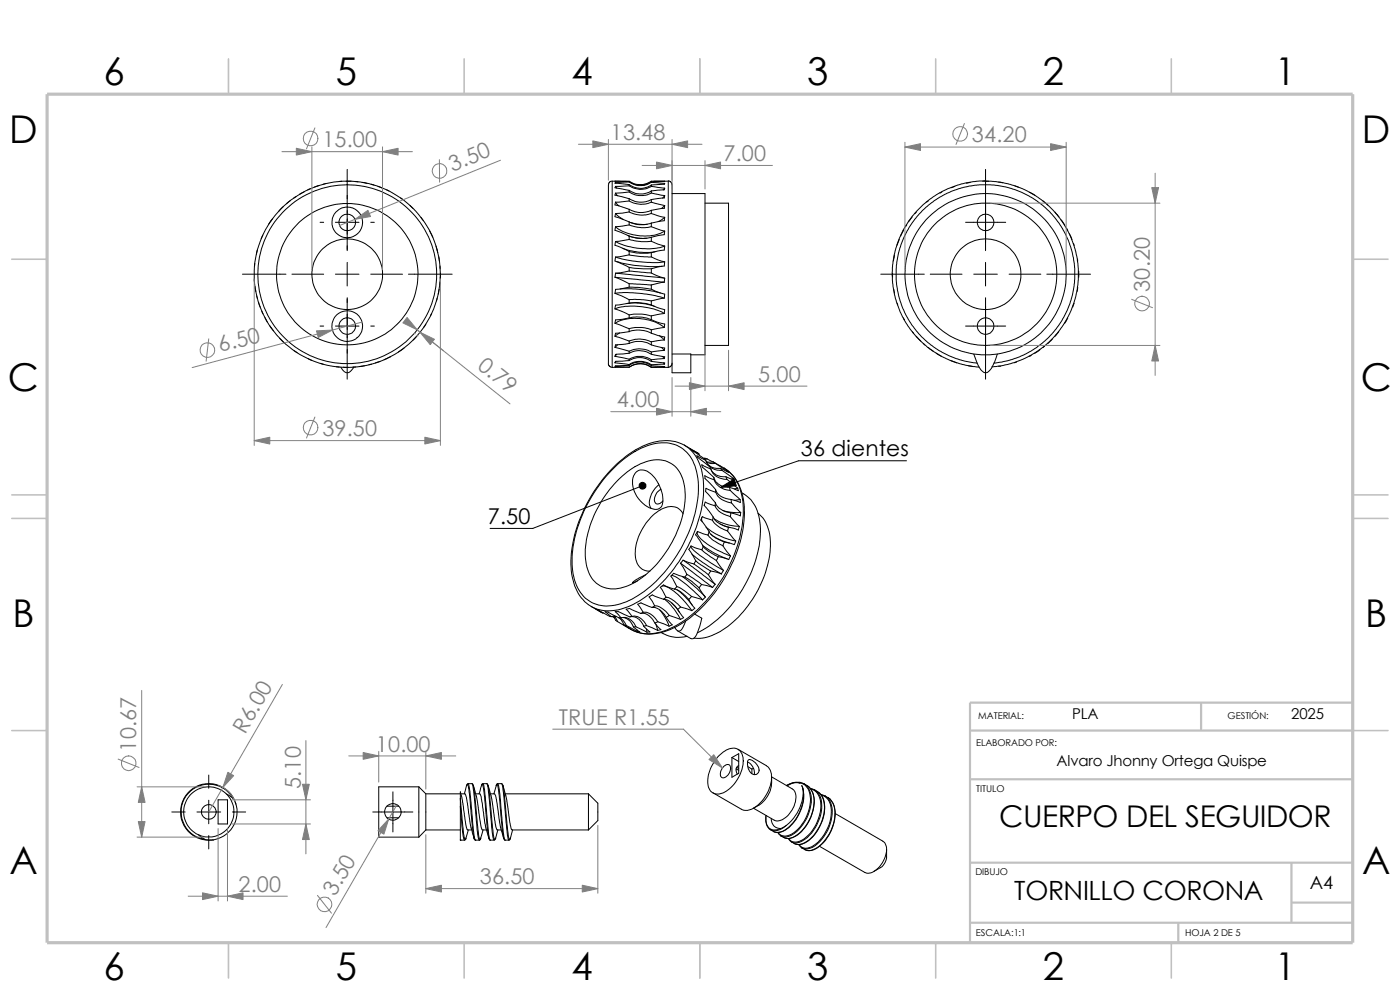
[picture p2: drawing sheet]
<svg xmlns="http://www.w3.org/2000/svg" width="297mm" height="210mm" viewBox="0 0 297 210" stroke-linecap="round" stroke-linejoin="round" font-family="sans-serif">
<g fill="none" stroke="#c0c0c0" stroke-width=".34">
<path d="M48.5 12.5v7.5M98.5 12.5v7.5M148.5 12.5v7.5M198.5 12.5v7.5M248.5 12.5v7.5M2.5 55h7.5M287 55h7.5M2.5 110h7.5M2.5 105h7.5M287 110h7.5M287 105h7.5M2.5 155h7.5"/>
<path d="M287 155h7.5M48.5 200v7.5M98.5 200v7.5M148.5 200v7.5M198.5 200v7.5M248.5 200v7.5"/>
</g>
<path d="M205.8 155h81.2M254.8 149.1v5.9M287 149.1h-81.2v50.9M205.8 165.3h81.2M205.8 183h81.2M205.8 195.7h81.2M250 195.7v4.3M274 191.5h13M274 183v12.7" fill="none" stroke="#c0c0c0" stroke-width=".47"/>
<path d="M10 20h277v180h-277z" fill="none" stroke="#c0c0c0" stroke-width=".68" stroke-linecap="butt"/>
<g fill="none" stroke="#000" stroke-width=".21">
<path d="M67.7 39.4l-1 .3M69.1 38.9l-.6 .2M72.5 38.4l-.6 .1M73.4 38.4h1.1M73.7 35.9v17.3M75.4 38.5l.5 .1M76.8 38.7l1.1 .2M78.7 39.1l.6 .1M80.2 39.5l1 .4M129.9 38.4h1.4a6.2 6.2 0 0 1 3.7 .7 4.3 4.3 0 0 0 3.2-.7h2.8l-2.8 .2M129.9 38.4l-.5 .2-.3 .6v38.1l.3 .5 .5 .1M129.9 38.4v39.5"/>
<path d="M130.5 38.4l3 .1M130.6 38.7l-.1 .2 3 .3M130.6 39.5l-.1 .3 3 .6M130.6 39.5l.3 .4M130.6 38.7l.1 .2M133.5 39.2a4 4 0 0 0 4.7 0M133.5 38.5a4.1 4.1 0 0 0 4.7 .1M133.5 38.6l-2.9 .1M133.5 39.4l-2.9 .1M133.5 38.5v.1M133.5 39.2v.2M133.5 39.4a4.3 4.3 0 0 0 4.7 .1"/>
<path d="M133.5 38.6a4.2 4.2 0 0 0 4.7 .1M138.2 39.5l2.8 .4M138.2 38.7l2.8 .2M138.2 39.2v.3M138.2 38.6v.1M138.7 38.4h3.1v39.5M141 39.9l-.1 .4-2.7 .2M141 38.9l-.1 .2-2.7 .1M141 39.9l-.3 .4M141 38.9l-.1 .2M141.8 38.4l.7 .3 .1 .5v39.9h4v-4h-4M202.6 39.5l-.8 .3"/>
<path d="M205.9 38.7l-.9 .2M208.4 38.4h1.4M209.1 38.4h-1.8l-2.7 .5-3.4 1.1-2.6 1.4-2.7 2-2.4 2.4-1.3 2-1.1 2-.9 2.2-.5 1.9-.4 3.8 .1 3 .5 2.6 .5 1.4 1.4 3.1 1.3 2 1.2 1.5 2.5 2.4 3 1.9 3.9 1.6 4 .7M209.1 35.9v17.3M209.1 38.4l3.6 .3 3.7 1.1 3.4 1.8 2.9 2.3 1.5 1.5 1.1 1.6 1.8 3.2 .8 2 .5 2.1 .4 3.9-.3 3.6-1.1 3.7-1.8 3.4-2.1 2.7-2.7 2.4-3.3 2-3.6 1.3-3.5 .5M211.9 38.6l.8 .2M215.3 39.4l.8 .3M51.4 58.2h9.3M53.9 59.4l.1 .5M54.1 55.9l-.1 .6M54.6 53.1l-.2 .8M55.8 49.9l-.4 .8"/>
<path d="M57.8 46.4l-.8 1.2M60.1 43.8l-1 1.1M61.6 42.5l-.8 .7M61.9 58.2h6.8M62.8 41.7l-.5 .3M64.5 40.7l-.9 .5M65.8 40l-.5 .3M67.9 47.2h.8M71.2 47.2h5M71.2 58.2h5M73.7 55.7v5M78.7 47.2h.7"/>
<path d="M78.7 58.2h6.7M82 40.3l.5 .2M85 42l.5 .3M86.7 58.2h9.2M87 43.6l.6 .6M89.3 46.1l.5 .7M91.2 49l.6 1.3M92.5 52.2l.4 1.4M93.1 54.5l.2 1M93.3 56.4l.1 .6M93.3 59.9v.6M93.4 57.9v1.1"/>
<path d="M130.5 58.8l3 1.4M130.5 58.8l10.4 1.1M130.6 54.5l-.1 .9 3 1.3M130.6 41l-.1 .4 3 .8M130.6 42.9l-.1 .6 3 .9M130.6 45.3l-.1 .7 3 1.1M130.6 48.1l-.1 .8 3 1.2M130.6 51.2l-.1 .8 3 1.3M130.6 45.3l.6 .6 1 .7M130.6 42.9l.7 .8M130.6 41l.4 .5M130.6 58l-.1 .8"/>
<path d="M130.6 58l10.4 1M130.6 54.5a27.3 27.3 0 0 0 10.4 1M130.6 51.2a14.3 14.3 0 0 0 10.4 1M130.6 48.1a10 10 0 0 0 10.4 .9M130.9 55.5l.4 .1M131.3 55.6a31 31 0 0 0 8.7 .9M132.1 52.7a13 13 0 0 0 6.9 .7M133.2 50l1.5 .4 2.5 .1M133.5 56.7l1.6 .2 3.1 .1M133.5 53.3l2.3 .4 2.4-.1M133.5 50.1l2.3 .5 2.4-.3M133.5 47.1a6.3 6.3 0 0 0 4.7 .2"/>
<path d="M133.5 44.4l1.2 .5 .9 .2 1.3-.1 1.3-.4M133.5 42.2a4.7 4.7 0 0 0 4.7 .1M133.5 40.4a4.3 4.3 0 0 0 4.7 .1M133.5 57.5l-2.9 .5M133.5 40.7l-2.9 .3M133.5 42.6l-2.9 .3M133.5 45l-2.9 .3M133.5 47.7l-2.9 .4M133.5 50.8l-2.9 .4M133.5 54.1l-2.9 .4M133.5 57.5l4.7 .4M133.5 56.7v.8"/>
<path d="M133.5 40.4v.3M133.5 42.2v.4M133.5 44.4v.6M133.5 47.1v.6M133.5 50.1v.7M133.5 53.3v.8M133.5 54.1l2.5 .3 2.2 .1M133.5 50.8l2.5 .5 2.2-.1M133.5 47.7l2.5 .6 2.2-.2M133.5 45a5.8 5.8 0 0 0 4.7 .3M133.5 42.6a5 5 0 0 0 4.7 .3M133.5 40.7a4.6 4.6 0 0 0 4.7 .2"/>
<path d="M133.7 47.2a9.1 9.1 0 0 0 3.6 .4M138.2 57.9l2.8 1.1M138.2 54.5l1.3 .6 1.5 .4M138.2 51.2l2.8 1M138.2 48.1l2.8 .9M138.2 45.3l2.8 .8M138.2 42.9l2.8 .7M138.2 40.9l2.8 .6M138.2 57v.9M138.2 53.6v.9M138.2 50.3v.9M138.2 47.3v.8"/>
<path d="M138.2 44.6v.7M138.2 42.3v.6M138.2 40.5v.4M140.5 56.5h-.5M140.9 59.9l-2.7 .6M141 55.5l-.1 .9-2.7 .6M141 52.2l-.1 .8-2.7 .6M141 49l-.1 .8-2.7 .5M141 46.1l-.1 .7-2.7 .5M141 43.6l-.1 .6-2.7 .4M141 41.5l-.1 .5-2.7 .3M141 46.1l-1.3 .9"/>
<path d="M141 43.6l-.7 .6M141 41.5l-.5 .5M141 59l-.1 .9M142.6 41.1h7v34.2h-3M149.6 43.1h5v30.2h-5M186.9 58.2h9.2M189.4 58v.8M189.8 54.1l-.3 1.3M190.8 50.8l-.5 1.2M191.7 48.9l-.6 1.2M192.4 47.7l-.3 .4M193.5 46l-.8 1.1"/>
<path d="M194.4 45l-.3 .3M196.9 42.6l-.3 .3M197.4 58.2h6.7M199.8 40.7l-.4 .3M204.9 47.2h8.5M206.6 58.2h5M209.1 55.7v5M214.1 58.2h6.7M218.4 40.8l1.1 .6M221.3 42.6l1 .9M222.1 58.2h9.3M223.8 45l.9 1"/>
<path d="M225.1 46.6l.8 1.2M226.3 48.5l.2 .4M226.9 49.6l.5 1.2M227.7 51.6l.2 .5M228.6 54.9v.5M228.9 57.5v1.3M54.1 60.8l.2 1M54.4 62.7l.2 .6M54.9 64.1l.3 1.1M55.5 66l.3 .5M56.2 67.4l.5 .9M57.2 69l.8 1.2"/>
<path d="M59.3 71.8l1.1 1M62.4 74.4l.7 .4M65.4 76.1l.8 .4M67.9 69.2h.8M68 77.1l.6 .2M71.2 69.2h5M71.4 77.8l.6 .1M72.3 77.9l.1 .2a1.19 1.19 0 0 0 1 .9 1.19 1.19 0 0 0 1.2-.5l.5-.6M72.9 77.9h1M73.7 63.2v17.2M75.4 77.9h-.6M77.3 77.6l-1 .2"/>
<path d="M78.7 69.2h.7M78.8 77.3l-.6 .1M80.6 76.7l-1 .3M82.8 75.7l-1.3 .6M85.7 73.8l-1.2 .9M88.3 71.5l-.6 .6M90.3 68.7l-.4 .8M91.6 66.5l-.3 .5M92.8 63.2l-.2 .6M93.2 61.3l-.2 1.1M130.5 62.2l3 1.4M130.5 65.5l3 1.3"/>
<path d="M130.5 68.6l3 1.1M130.5 71.3l3 1M130.5 73.7l3 .8M130.5 75.6l3 .6M130.5 77l3 .3M130.5 62.2a27.6 27.6 0 0 1 10.4 1M130.5 65.5a14.4 14.4 0 0 1 10.4 1M130.5 68.6a10.2 10.2 0 0 1 10.4 .9M130.7 76.6l-.2 .4M130.8 75.1l-.3 .5M131 73.2l-.5 .5M131.4 70.6l-.9 .7"/>
<path d="M131.6 61.3h.1a29 29 0 0 1 8.4 .8M133 64.4a13.2 13.2 0 0 1 5.9 .6M133.5 60.2l4.7 .3M133.5 63.6l2.3-.1 2.4 .3M133.5 66.8l2.6-.2 2.1 .4M133.5 69.7l1.3-.2h1.3l2.1 .5M133.5 72.3a5.9 5.9 0 0 1 4.7 .2M133.5 74.5a5 5 0 0 1 4.7 .2M133.5 76.2a4.5 4.5 0 0 1 4.7 .1M133.5 77.3a4.3 4.3 0 0 1 4.7 .1M133.5 77.9a4 4 0 0 1 4.7 0M133.5 60.9l-2.9 .5-.1 .8"/>
<path d="M133.5 64.3l-2.9 .4-.1 .8M133.5 67.4l-2.9 .5-.1 .7M133.5 70.4l-2.9 .3-.1 .6M133.5 72.9l-2.9 .3-.1 .5M133.5 74.9l-2.9 .3-.1 .4M133.5 76.5l-2.9 .2-.1 .3M133.5 77.5l-2.9 .1-.1 .1 3 .2M133.5 77.9h-3.6M133.5 60.9l1.8 .1 2.9 .3M133.5 60.2v.7M133.5 63.6v.7M133.5 66.8v.6"/>
<path d="M133.5 69.7v.7M133.5 72.3v.6M133.5 74.5v.4M133.5 76.2v.3M133.5 77.3v.2M133.5 77.9h.1M133.5 64.3l2.2-.1 2.5 .5M133.5 67.4h.3a7.3 7.3 0 0 1 4.4 .4M133.5 70.4a6 6 0 0 1 4.7 .3M133.5 72.9a5.2 5.2 0 0 1 4.7 .3M133.5 74.9a4.6 4.6 0 0 1 4.7 .2M133.5 76.5a4.2 4.2 0 0 1 4.7 .2"/>
<path d="M133.5 77.5a4 4 0 0 1 4.7 .1M133.5 77.9a4.1 4.1 0 0 1 4.7 0M138.2 61.3l1.3 .7 1.5 .4-.1 .8M138.2 77.6l2.8 .2-.1 .1M138.2 76.7l2.8 .3-.1 .3M138.2 75.1l2.8 .6-.1 .4M138.2 73.2l2.8 .6-.1 .5M138.2 70.7l2.8 .8-.1 .6M138.2 67.8l2.8 .9-.1 .8M138.2 64.7l2.8 1-.1 .8M138.2 77.9h3.6M138.2 60.5v.8"/>
<path d="M138.2 77.9h.1M138.2 77.4v.2M138.2 76.3v.4M138.2 74.7v.4M138.2 72.5v.7M138.2 70v.7M138.2 67v.8M138.2 63.8v.9M139.9 71.2l1 .9M140.3 73.7l.6 .6M140.6 75.6l.3 .5M140.8 77l.1 .3"/>
<path d="M140.8 77.7l.1 .2M140.9 77.9h-2.7M140.9 77.3l-2.7 .1M140.9 76.1l-2.7 .2M140.9 74.3l-2.7 .4M140.9 72.1l-2.7 .4M140.9 69.5l-2.7 .5M140.9 66.5l-2.7 .5M140.9 63.2l-2.7 .6M142.6 77.1l-.2 .5-.6 .3M189.6 61.4l.2 .8M190.3 64.3l.2 .4"/>
<path d="M191.6 67.4l.3 .5M193.5 70.4l.3 .3M194.4 71.3l.9 1M195.9 72.9l.3 .3M196.9 73.7l1.1 .8M198.6 74.9l1.2 .7M201.7 76.5l1.2 .5M204.9 69.2h8.5M205.4 77.6l.9 .1M206.6 75.1l.9 2.4a1.87 1.87 0 0 0 1.9 1.5l1-.9 .6-1.3 .6-1.7M207.3 77l-3.7-.7-3.6-1.5-2.6-1.6-2.5-2.4-2.2-3-1.5-3.2-.5-1.8-.5-2.5-.1-3.2 .5-3.5 1.2-3.3 1.7-3 2.1-2.5 2.6-2.3 2.7-1.5 3.5-1.2 3.4-.6 3.7 .1 2.1 .4 1.8 .6 3.3 1.5 3 2.2 1.5 1.5 1.3 1.7 1.7 2.8 1.3 3.5 .5 3.4-.1 3.7-.9 3.6-1.3 3-2.2 3.3-2.4 2.3-1.2 .9-2.2 1.4-3.5 1.3-3.4 .6M209.1 63.2v17.2"/>
<path d="M212.3 77.7h-.5M215.6 76.8l-.4 .2M218.8 75.4l-.4 .2M220.6 74.2l-1.1 .8M221.6 73.4l-.3 .3M223.3 71.9l-1 1M224.6 70.4l-.8 1M226.5 67.5l-.7 1.1M227.9 64.3l-.3 .9M228.6 61l-.1 .8M129.8 99.7a17 17 0 0 1 10.5-5.8 6.9 6.9 0 0 1 7.3 5.5 21.1 21.1 0 0 1-1.6 13.7 27.9 27.9 0 0 1-12.5 14.3 8.8 8.8 0 0 1-8.4 .1 8.8 8.8 0 0 1-3.7-7.1 27.7 27.7 0 0 1 6.1-18zM145.2 94.4a9.9 9.9 0 0 0-9.6 .6 29.6 29.6 0 0 0-13.3 17 18.5 18.5 0 0 0-.1 12.8 8.3 8.3 0 0 0 3.2 3.9"/>
<path d="M145.2 94.4l3.1 1.9M145.2 94.4h.1M145.2 94.4a9.2 9.2 0 0 1 4 7.8 28.1 28.1 0 0 1-4.7 16.1 24.4 24.4 0 0 1-12.1 10.7 8.3 8.3 0 0 1-7-.3M148.3 96.3l-1.9-1.1 3.3 2.5M148.3 96.3l.1 .3M149.3 97.2l.7 .2M149.7 97.7l-1.9-1 .2 .4 2.6 2 .2 .4M149.7 97.7a3.2 3.2 0 0 0 3.5 2.1M149.8 97.9l1.5 .1M149.9 98l1 .3h.9M150 97.4l1.3 .6M150 97.4h-.5"/>
<path d="M150.1 98.5l1.2 .7 1.5 .2M150.8 99.5a3.4 3.4 0 0 0 3.4 2.2M150.8 99.5l-1.9-.9 .1 .5 2.4 2.2M150.9 99.7l.2 .3a3.1 3.1 0 0 0 2.9 1.1M151.3 98l.5 .3M151.3 98l2.3 1.3M151.8 98.3l2.5 1.6M152.8 99.4l1.8 .8-.3-.3M152.8 99.4l.4 .4M153.2 99.8l2.4 1.7M153.6 99.3a9.3 9.3 0 0 1 4.2 7.4 26.9 26.9 0 0 1-4.7 16.9 25.1 25.1 0 0 1-11.6 10.2 9 9 0 0 1-7.6-.3M153.6 99.3a8.5 8.5 0 0 1 3.9 6.4 25.7 25.7 0 0 1-3.2 15.1 28.8 28.8 0 0 1-11.6 12.3 9.2 9.2 0 0 1-8.8 .4"/>
<path d="M153.6 99.3h.1M154.3 99.9h-.2M192.3 97.7h-22.9l-16.6 5.7M130.9 102.1a12.9 12.9 0 0 1 8.8-4.6 5.6 5.6 0 0 1 5.4 5 18.8 18.8 0 0 1-2.9 13.2 20 20 0 0 1-9.4 8.7 5.8 5.8 0 0 1-8-3.1 15 15 0 0 1 .6-10.5 25 25 0 0 1 5.5-8.7zM135.1 100a2.41 2.41 0 0 1 3.2 .7 7.6 7.6 0 0 1 2.2 6.4 1.55 1.55 0 0 1-2.3 .8 6 6 0 0 1-3.8-6.9zM136.3 103l-23.3 9.1h-9M139.8 102.8a4.7 4.7 0 0 0-1.9 4.6l.2 .5M140.2 103.8a2.43 2.43 0 0 0-1.2 2.8 1.01 1.01 0 0 0 1.6-.3M144.4 119.5l6.8 5.1M144.9 109a2.87 2.87 0 0 0-4-1.2 11.2 11.2 0 0 0-6.1 10.6 2.97 2.97 0 0 0 3.1 2.8M145 118.9l6.7 5.1M146.6 115.9a3.7 3.7 0 0 0 1.9 1.9l5 3.2"/>
<path d="M146.8 117.6a40.6 40.6 0 0 0 6.2 4.2M147.2 119.6l-2.3-.8-.5 .7 1.3 2.3M147.2 119.6l3.1 2.3M147.6 119l-.4 .6M147.6 119l3.1 2.1M148 112.8a1.89 1.89 0 0 0 1.1 1.8l2.6 1.9 3.3 1.4M148 112.7l2.2 .8M148 112.7l-.4 .8 1.6 2.5M148.9 116.6l-2.3-.8-.5 .7 1.5 2.5M148.9 116.6l.8 .8 2.3 1.5M148.9 109.7l.1 1M149 115.6a18 18 0 0 0 5.3 3"/>
<path d="M149.2 116l-.3 .6M149.2 116l1.1 1 2.1 1.1M149.4 107.1v.2M149.8 111.8l1.2 .9 1.2 .8 1.4 .6 2.5 .7M150.2 113.5l1 1.1 2.2 1.2M150.5 112.8a6.1 6.1 0 0 0 3.2 2.2M150.5 112.8l-.3 .7M150.8 113.3a8.6 8.6 0 0 0 4 1.9M151.2 110.4l-2.2-.8-.3 .7 1.8 2.5M151.2 110.4l.2 .4 1 .9 1.9 .9M151.3 109.7l-.1 .7M151.3 109.7a4.7 4.7 0 0 0 3.3 2.1"/>
<path d="M151.4 101.3l.2 .5M151.4 101.3a3.2 3.2 0 0 0 3.4 2.1M151.5 110.1a11.4 11.4 0 0 0 5.3 1.6M151.6 101.8a3.5 3.5 0 0 0 3.3 2.2M151.6 101.8l-2.1-.9 .1 .6 2.2 2.3M151.7 107.3l-2.1-.8-.2 .7 1.9 2.5M151.7 107.3a4.4 4.4 0 0 0 3.2 2.3M151.8 106.6a3.9 3.9 0 0 0 3.3 2.2M151.8 106.6l-.1 .7M151.8 103.8a3.4 3.4 0 0 0 3.3 2.2M151.8 103.8v.6M151.8 104.4l-2-.8-.1 .7 2.1 2.3"/>
<path d="M151.8 104.4a3.9 3.9 0 0 0 3.4 2.3M152 118.9l1.5 2.1M152.4 118.1l-.4 .8M152.8 111.2h.1M153.1 111.3l1.7 .6M153.3 108.3a9.9 9.9 0 0 0 3.8 .4M153.4 115.8l1.6 2.1M153.7 115l-.3 .8M154 101.1l.2 .6M154 101.1l1.8 .8-.2-.4M154.2 101.7l2.3 1.8M154.3 112.6l1.8 2.2"/>
<path d="M154.6 111.8l-.3 .8M154.8 103.4l1.8 .7-.1-.6M154.8 103.4l.1 .6M154.9 104l2.1 2M154.9 109.6l1.9 2.1M155 117.9l-.4 .8-2.2-.6M155.1 108.8l-.2 .8M155.1 106l2 .6-.1-.6M155.1 106l.1 .7M155.2 106.7l1.9 2M155.6 101.5l-.4 .1M156.1 114.8l-.3 .7-2.1-.5"/>
<path d="M156.5 103.5l-.7 .2M156.8 111.7l-.2 .7-2-.6M157 106l-1.2 .1M157.1 108.7v.7l-2-.6M157.4 104.6a7.8 7.8 0 0 1 3.9 6.8 25.4 25.4 0 0 1-6.2 17.1 22.2 22.2 0 0 1-7.1 5.7M160.8 108.9a8.4 8.4 0 0 1 2.6 7.6 23.4 23.4 0 0 1-11.2 17.8 8.2 8.2 0 0 1-5 1.1M125.4 128.7l2.2 1.2M125.4 128.7h.1M128 130l-1.6-.8 2.9 1.5 .4 .1M129.7 130.8l-1.3-1a2.47 2.47 0 0 1 1.7 .7l1.2 .6M129.9 130.8l.5 .3M130.2 130.8l.4 .8 .4 .3"/>
<path d="M130.3 130.7l.7 1.2M130.8 130.8h-1.1M131 131.9l2.8 1.5-1.5-.9M131.3 131.1h.5M131.3 131.1l.6 .5 .4 .9M131.5 131.1l.7 .5 .6 1.1M131.8 131.1a2.77 2.77 0 0 1 3.1 1.9M132.2 131a2.89 2.89 0 0 1 2.2 2M132.3 132.5l.5 .2M132.8 132.7l2.3 1.2M133.1 133.1l.8 .4M133.7 130.9a2.79 2.79 0 0 1 2.9 1.9"/>
<path d="M133.9 133.5h.1M134.1 130.8l-.5 .1-1.3-.6a2.19 2.19 0 0 0-1.8-.5l1.3 1.3M134.1 130.8a2.92 2.92 0 0 1 3.1 1.9M134.4 133l1.3 1-.6-.1M134.4 133h.5M134.9 133l2.3 1.1M135.1 133.6v.3M135.9 130.1l-2.3-1-.8 .1 1.3 1.6M135.9 130.1a3.1 3.1 0 0 1 3 2.1M136.4 129.9l-.5 .2M136.4 129.9a3.4 3.4 0 0 1 3.2 2M136.6 132.8l1.3 1.3h-.7"/>
<path d="M137 121.9a6.1 6.1 0 0 0-2.8 1.8l1.1-.5M137.1 133.4l.1 .7M137.2 132.7l-.6 .1M137.2 132.7l2.3 1M138.3 128.9l-2.3-1-.7 .3 1.1 1.7M138.3 128.9a3.6 3.6 0 0 1 3.1 2.1M138.9 128.5l-.6 .4M138.9 128.5a4.3 4.3 0 0 1 3.1 2.1M138.9 132.2l1.3 1.4-.7 .1M139.1 132.4l.4 1.3M139.6 131.9l-.7 .3M139.6 131.9l2.3 .9"/>
<path d="M140 129.4a11.4 11.4 0 0 1 1.9 3.4M140.3 134.2a7 7 0 0 0 5.5 .8M140.5 124.3a5.1 5.1 0 0 1 3.3 1.8l1.7 1.8 1.3 1.6M140.8 127.1l-2.4-.9-.7 .4 1.2 1.9M140.8 127.1a4.5 4.5 0 0 1 3 2.2M141 127.1a14.2 14.2 0 0 1 3.4 4.3M141.3 126.7l-.5 .4M141.3 126.7l1.2 .4 1.9 1.7M141.4 131l1.2 1.5-.7 .3M142 130.6l-.6 .4M142 130.6l2.4 .8M142.5 127.9l1.6 2"/>
<path d="M142.5 122.1a10.9 10.9 0 0 1 4.4 3l2.2 2.2M143.1 125l1.3 .5 1.7 1.7M143.1 125l-2.3-.9-.7 .5 1.2 2.1M143.6 124.5l-.5 .5M143.6 125.1a13.4 13.4 0 0 1 3.3 3.3M143.6 124.5l1 .4 2.1 1.6M143.7 133.8l2.9 1.7M143.8 129.3l1.2 1.7-.6 .4M144.4 128.8l-.6 .5M144.4 128.8l2.4 .7M144.7 122.3l3.2 2.5 1.5 1.6M145.3 122.4l-2.4-.8-.6 .6 1.3 2.3"/>
<path d="M145.3 122.4l1.4 .9 1.6 1.4M145.5 131.7l-.6 1.3a.89 .89 0 0 1-1.3 .7l-.4-.6M145.7 121.8l3.1 2.2M145.7 121.8l-.4 .6M146.1 127.2l1.3 1.8-.6 .5M146.7 126.5l-.6 .7M146.7 126.5l2.4 .8M147.4 130.3l1.5 .8a8.2 8.2 0 0 1-1.8 4.4l-.5-.1M148.3 124.7l1.3 2-.5 .6M148.8 124l-.5 .7M148.8 124l2.4 .6M149.4 126.4l.2 .2"/>
<path d="M150.3 121.9l1.4 2.1M150.7 121.1l-.4 .8M150.7 121.1l2.3 .7M151.7 124l-.5 .6M153.5 121l-.5 .8M156.6 159l6 3.4a2.71 2.71 0 0 1 1.1 2.5M36.4 172.3h2.9M41.8 172.3h5M42.1 177.1l1.3 1M43.4 178.1l.8 .1h1.1M44.3 164.4v2.8M44.3 169.8v5"/>
<path d="M44.3 177.2v2.9M46.3 169.7h2v5.1h-2zM48 168.4a3.4 3.4 0 0 1 2.3 3.3 6.1 6.1 0 0 1-5 6.5M49.3 172.3h2.8M49.4 169.3a5.9 5.9 0 0 0-10-.4 5.9 5.9 0 0 0 4 9.2M50.1 170.6a6 6 0 0 0-7.2-4.2 6 6 0 0 0-4.5 7 6 6 0 0 0 6.9 4.8M79.1 172.3h8.5M82.1 171h2.5M82.1 173.5h2.5M83.4 168v8.5M88.9 166.9h-8.6v10.7h8.6M88.9 166.9l1.4 1.5"/>
<path d="M88.9 166.9v10.7M90.3 176.1l-1.4 1.5M90.3 168.4h7.4M90.3 176.1h7.4M90.3 168.4v7.7M97.7 178.2h.9M97.7 178.2h.1M97.7 169.3v1.7M97.7 169.3v-1.3l.4 1.9 .8 5.6 .3 .6h.9M97.7 171l.4 5.4 .5 1.8M97.7 169.3l.6 6.5a3.4 3.4 0 0 0 .4 2.3l.1-.3M97.7 171v7.2"/>
<path d="M97.8 168.4h.8l.3 .7 .9 6 .7 2.7M98.8 177.8l-.2 .4M99 166.7l-.5 1.7M99 166.7l.1-.3h.1l.3 1.1 1 10.3M99.3 166.2h.8M99.3 166.2l-.3 .5M99.3 166.2a45 45 0 0 1 1 8.6l.2 2.2 .4 1.2M99.4 176.1l-.6 1.7M100.1 166.2l.4 1.7 .8 9.1 .4 1.2M100.1 166.2l.3 .4M100.4 166.7l1.2 10.6 .2 .8 .2-.3M100.4 166.7l.8 2.7 .9 6.1 .2 .6h.9"/>
<path d="M100.4 166.6v.1M100.5 177.8l.4 .4M100.5 177.8h.1M100.9 178.2h.8M100.9 178.2h.1M100.9 168.4h.9l.3 .6 .8 5.7 .8 3.1M101.6 168.4l.7-2a46.6 46.6 0 0 1 1 8.4l.4 3M101.7 178.2h.1M102 177.8l-.3 .4M102.4 166.2h.9M102.4 166.2l-.2 .3M102.4 166.2l.4 1.2 .9 9.6 .3 1.2"/>
<path d="M102.5 176.1l-.5 1.7M103.3 166.2l.2 .5M103.3 166.2l.2 .9 .8 8.5 .3 1.9 .2 .7M103.5 166.7l.9 2.8 .8 6.1 .3 .5h.8M103.5 166.7l.3 .9 .8 9.4 .3 1.1 .3-.3M103.5 166.6v.1M103.7 177.8l.3 .4M104 178.2h.8M104 178.2h.1M104.1 168.4h.8l.3 .4 .9 6.2 .7 2.8M105.2 177.8l-.4 .4M105.3 166.6l.1-.2a14.1 14.1 0 0 1 .7 5.1l.7 6.3"/>
<path d="M105.3 166.7l-.5 1.7M105.3 166.6v.1M105.6 166.2l.3 1.2 .3 2.3a45 45 0 0 0 .9 8.5M105.6 166.2h.8M105.6 166.2l-.3 .5M105.6 176.1l-.4 1.7M106.4 166.2l.3 .5M106.4 166.2a62.2 62.2 0 0 1 1.1 9.5l.2 1.5 .2 1M106.7 166.7l.7 2.6 .7 4.6a4 4 0 0 0 .5 2.2h16.2M106.7 166.7l1 8.9a4.8 4.8 0 0 0 .4 2.5l.2-.3M106.8 177.8l.3 .4M106.8 177.8h.1"/>
<path d="M107.1 178.2h.8M107.1 178.2h.1M107.2 168.4h17.6M108.3 177.8l-.4 .4M108.8 176.1l-.5 1.7M124.8 168.4l2 2v3.7l-2 2M124.8 168.4v7.7M152.6 160.3a3.6 3.6 0 0 1 3.9-1.4 3.4 3.4 0 0 1 1 4 7.4 7.4 0 0 1-4.9 5.5 2.2 2.2 0 0 1-2.4-2.6 8.1 8.1 0 0 1 2.4-5.5zM153.5 162.6a.8 .8 0 0 1 .7-.4 .8 .8 0 0 1 .7 .4 1.98 1.98 0 0 1-1.7 2.4 1.58 1.58 0 0 1 .3-2.4zM155.3 160.7l1.4-.8v4.1l-1.4 .9zM155.3 160.7l1.4 .8M156.2 163.1l.5 .3"/>
<path d="M156.3 162.8l.4 .2M156.7 162.4a1.22 1.22 0 0 0-.3 1.9M158.6 161.7a2.43 2.43 0 0 1 1.4 2.6M158.7 162.6l.8 .6M158.8 161.2a1.35 1.35 0 0 1 1.4 .6 1.56 1.56 0 0 1 .3 2.5 1.59 1.59 0 0 1-1.8-1.6l-.1-1.1zM159.5 163.2v.9M159.9 163l-.4 .2M162.5 173a2.38 2.38 0 0 0 1.5 3.1l.9-.1 .6-.2M162.5 173l.1 1.7a1.81 1.81 0 0 0 .8 1.3M163.4 176h.1M163.6 173.6a1.99 1.99 0 0 0 1.9 2.2M163.7 164.9v1.2a6.1 6.1 0 0 1-2.7 4.7l-1.1 .6"/>
<path d="M163.7 164.8l4.4 2.5a2.81 2.81 0 0 1 .4 3.5 4.7 4.7 0 0 1-3.7 3.4l-4.9-2.8M163.7 164.9a7.9 7.9 0 0 1-4.8 6.9l-.9 .1-.7-.2-6-3.5M165 176.6l.7 .7M165.6 177.3h.1M166.8 175.1a3.1 3.1 0 0 1-3.3 .9M166.8 175.1l-1.3 .7M167.9 178.6h.1M167.9 178.6l.6 .3M169.5 179.2l.6 .6M169.8 166.2a2.82 2.82 0 0 0-2.8 .5M170.1 179.8v.1M170.1 179.9l.6 .3"/>
<path d="M170.3 167.3a8.9 8.9 0 0 1-3.5 7.8M170.3 167.3l-.2-.6a7.3 7.3 0 0 1-1 6.7 5.7 5.7 0 0 1-4.3 3.2l-.7-.2M170.3 167.3a9.1 9.1 0 0 1-4.3 9.1l-.4 .1a2.12 2.12 0 0 1-2.1-.5M170.5 166.2a4 4 0 0 0-3.7 .4 3.3 3.3 0 0 1 4.3 .3 5.9 5.9 0 0 1 .1 6 6.8 6.8 0 0 1-4.6 4.5 1.57 1.57 0 0 1-1.5-.8M170.6 166.3h.1M170.6 166.3a4.7 4.7 0 0 1 1.3 5.3 8.7 8.7 0 0 1-4.6 5.8 1.92 1.92 0 0 1-1.6-.1M170.6 166.3a3.8 3.8 0 0 1 2.1 4.2 8.5 8.5 0 0 1-5 7.3h-.9l-.5-.2M171.2 166.6l.3 .2M171.5 166.9a4.9 4.9 0 0 1 1 5.1 8.4 8.4 0 0 1-4.3 5.7 2.34 2.34 0 0 1-2.5-.4M171.9 167.3l.9 .3M172 167.3a3.6 3.6 0 0 1 2.1 4.3 8.7 8.7 0 0 1-4.5 6.9l-.9 .1a1.57 1.57 0 0 1-1.4-.7l.6 .7M172.8 167.6l.6 .3"/>
<path d="M172.8 167.6a3.9 3.9 0 0 1 1.5 3.9 9.2 9.2 0 0 1-4.2 6.9 2.21 2.21 0 0 1-2.2 .2M172.8 167.6h.1M173.4 167.9a3.7 3.7 0 0 1 1.5 4 8.4 8.4 0 0 1-4.8 7.2l-.8 .1-.8-.3M173.4 167.9h.1M173.4 167.9a3.9 3.9 0 0 1 1.5 4.1 9.4 9.4 0 0 1-4.2 6.8l-.4 .2a2.17 2.17 0 0 1-1.8-.1M173.9 179.5l9.6 5.6a2.47 2.47 0 0 0 2.8-.9 6.2 6.2 0 0 0 1.8-4M174.1 168.5l.9 .3M174.2 168.7a3.2 3.2 0 0 1 2.2 3.6 8.6 8.6 0 0 1-4.7 7.5 1.73 1.73 0 0 1-2.2-.6M175 168.8v.1M175 168.9l.7 .3M175 168.9a4.1 4.1 0 0 1 1.4 4.5 9.3 9.3 0 0 1-4 6.3 2.43 2.43 0 0 1-2.3 .2M175.7 169.2a4.4 4.4 0 0 1 1.4 4.7 8 8 0 0 1-5 6.5l-.6 .1-.8-.3"/>
<path d="M175.7 169.2a4 4 0 0 1 1.4 4.2 9.1 9.1 0 0 1-4.3 6.7 2.15 2.15 0 0 1-2.1 .1M177.2 172.6l10.1 5.8a1.83 1.83 0 0 1 .8 1.8M170.7 180.2h.1M188.1 180.2v1.8l-.3 .9-.7 1-1.7 1"/>
<circle cx="73.7" cy="58.2" r="19.7"/>
<circle cx="73.7" cy="58.2" r="19"/>
<circle cx="73.7" cy="58.2" r="15"/>
<circle cx="73.7" cy="47.2" r="1.75"/>
<circle cx="73.7" cy="47.2" r="3.2"/>
<circle cx="73.7" cy="58.2" r="7.5"/>
<circle cx="209.1" cy="58.2" r="7.5"/>
<circle cx="209.1" cy="58.2" r="15.1"/>
<circle cx="209.1" cy="47.2" r="1.76"/>
<circle cx="209.1" cy="58.2" r="17.1"/>
<circle cx="73.7" cy="69.2" r="1.75"/>
<circle cx="73.7" cy="69.2" r="3.2"/>
<circle cx="209.1" cy="69.2" r="1.74"/>
<circle cx="44.3" cy="172.3" r="5.3"/>
<circle cx="44.3" cy="172.2" r="1.55"/>
<circle cx="83.3" cy="172.2" r="1.75"/>
</g>
<g fill="none" stroke="#808080" stroke-width=".21">
<path d="M59.8 32.2h27.7M66.2 31.2v26M66.8 27.1l-1.8 4.5M81.2 31.2v26M93.2 33.9l.1 4.8M106.2 34l-34.1 13.8M122.7 30.6h26.2M129.1 29.6v8.6M136.2 35.1h27.7M142.6 29.6v10.5M149.6 34.1v6M192 30.2v27"/>
<path d="M192 31.2h34.2M204.6 26.2l-1.8 4.4M226.2 30.2v27M245.1 36.7v42.9M53.9 59.2v35.3M93.4 59.2v35.3M210.1 43.1h36M44.3 71.9l-.6 4.7M76.8 68.3l-36 9.7M87.9 70.8h.1M88.5 71.2h.1M94.1 74.4l-5.6-4.4 19.7 15.7"/>
<path d="M149.6 74.3v8.6M154.6 74.3v8.6M210.1 73.3h36M240.1 63.5l4.4 1.8M53.9 93.5h39.5M66.8 88.5l-1.8 4.4M129.6 87.3h23.3M142.6 80.1v8.2M143.2 81.9h28M146.6 80.1v8.2M30.1 146.5v31.1M59.9 145.2l-15.6 27.1"/>
<path d="M64.9 157.1v24M80.3 159.4v6.5M90.3 159.4v8M117.3 154.7h27.7l8.3 8.2M25.1 161l4.4 1.8M29.1 166.9h14.2M29.1 177.6h14.2M46.3 175.8v15.3M46.4 166.6a6.2 6.2 0 0 1 3.5 3.5M48.3 175.8v15.3M49.2 169.7h16.7M49.2 174.8h16.7"/>
<path d="M74 160.4h22.7M84.2 170.7l-15 26.1M90.3 177.1v12.4M126.8 175.1v14.4M39.9 190.1h21.1M67.4 189.9l2.9 3.8M90.3 188.5h36.5"/>
<circle cx="65.9" cy="29.4" r="1.56"/>
<circle cx="93.3" cy="36.3" r="1.55"/>
<circle cx="203.7" cy="28.4" r="1.56"/>
<circle cx="44" cy="74.3" r="1.57"/>
<circle cx="242.3" cy="64.4" r="1.56"/>
<circle cx="65.9" cy="90.7" r="1.56"/>
<circle cx="27.3" cy="161.9" r="1.56"/>
<circle cx="68.8" cy="191.9" r="1.57"/>
</g>
<g fill="#808080" stroke="#808080" stroke-width=".21">
<path d="M30.1 166.9l.7 3.3h-1.5z"/>
<path d="M29.3 174.3h1.5l-.7 3.3z"/>
<path d="M48.3 163.8l1.3 .7-2.3 2.5z"/>
<path d="M43 189.4l3.3 .7-3.3 .7z"/>
<path d="M48.3 190.1l3.3-.7v1.4z"/>
<path d="M64.2 166.4h1.4l-.7 3.3z"/>
<path d="M64.9 174.8l.7 3.3h-1.4z"/>
<path d="M125.8 29.9l3.3 .7-3.3 .7z"/>
<path d="M142.6 30.6l3.3-.7v1.4z"/>
<path d="M139.3 86.6l3.3 .7-3.3 .8z"/>
<path d="M146.6 87.3l3.3-.7v1.5z"/>
<path d="M149.6 35.1l3.3-.7v1.4z"/>
<path d="M139.3 34.4l3.3 .7-3.3 .7z"/>
<path d="M146.3 81.2l3.3 .7-3.3 .7z"/>
<path d="M154.6 81.9l3.3-.7v1.4z"/>
<path d="M150.4 161.1l1-1 1.9 2.8z"/>
<path d="M192 31.2l3.3-.7v1.4z"/>
<path d="M222.9 30.5l3.3 .7-3.3 .7z"/>
<path d="M244.3 39.8h1.5l-.7 3.3z"/>
<path d="M245.1 73.3l.7 3.3h-1.5z"/>
<path d="M53.9 93.5l3.3-.7v1.4z"/>
<path d="M90.1 92.8l3.3 .7-3.3 .7z"/>
<path d="M62.9 31.5l3.3 .7-3.3 .7z"/>
<path d="M81.2 32.2l3.3-.7v1.4z"/>
<path d="M75.3 46.5l2.8-1.9 .5 1.3z"/>
<path d="M67.1 70.2l3.4-.2-3 1.6z"/>
<path d="M89.1 70.5l3.1 1.5-.9 1.1z"/>
<path d="M86.4 67.4l2.1 2.6-3-1.5z"/>
<path d="M77 159.6l3.3 .8-3.3 .7z"/>
<path d="M90.3 160.4l3.3-.8v1.5z"/>
<path d="M90.3 188.5l3.3-.7v1.4z"/>
<path d="M123.5 187.8l3.3 .7-3.3 .7z"/>
<path d="M82.5 173.7l-1.1 3.3-1.2-.8z"/>
</g>
<g fill="#000" stroke="#000" stroke-width=".21">
<path d="M152.8 103.4l2.9-1.8 .5 1.4z"/>
<path d="M135.8 102.5a.72 .72 0 0 1 1.2 .3l-.7 .2 .7-.2a.72 .72 0 0 1-.8 .9 .72 .72 0 0 1-.4-1.2z" fill-rule="evenodd"/>
</g>
<g font-size="8.1">
<text x="22" y="17.9">6</text>
<text x="71.2" y="17.9">5</text>
<text x="121.2" y="17.9">4</text>
<text x="171.2" y="17.9">3</text>
<text x="221.2" y="17.9">2</text>
<text x="270.5" y="17.9">1</text>
<text x="1.9" y="30.4">D</text>
<text x="288.9" y="30.4">D</text>
<text x="1.7" y="83">C</text>
<text x="288.7" y="83">C</text>
<text x="2.7" y="133">B</text>
<text x="289.7" y="133">B</text>
<text x="2" y="185.5">A</text>
<text x="289" y="185.5">A</text>
<text x="22" y="207.9">6</text>
<text x="71.2" y="207.9">5</text>
<text x="121.2" y="207.9">4</text>
<text x="171.2" y="207.9">3</text>
<text x="221.2" y="207.9">2</text>
<text x="270.5" y="207.9">1</text>
</g>
<text font-size="6.3" x="212" y="175.3">CUERPO DEL SEGUIDOR</text>
<text font-size="5.6" x="215.2" y="190.9">TORNILLO CORONA</text>
<g font-size="4.6" fill="#808080">
<text x="129.5" y="29.7">13.48</text>
<text x="68.4" y="31.2">15.00</text>
<text x="153.5" y="34.2">7.00</text>
<text x="206.2" y="30.2">34.20</text>
<text x="96" y="36.5" transform="rotate(-22 96 36.5)">3.50</text>
<text x="243.9" y="61.9" transform="rotate(-90 243.9 61.9)">30.20</text>
<text x="46.7" y="74.8" transform="rotate(-15 46.7 74.8)">6.50</text>
<text x="101.1" y="78" transform="rotate(39 101.1 78)">0.79</text>
<text x="160.8" y="81">5.00</text>
<text x="130.9" y="86.4">4.00</text>
<text x="68.4" y="92.5">39.50</text>
<text x="52" y="155.9" transform="rotate(-60 52 155.9)">R6.00</text>
<text x="118.5" y="153.8">TRUE R1.55</text>
<text x="28.9" y="159.4" transform="rotate(-90 28.9 159.4)">10.67</text>
<text x="79.7" y="159.4">10.00</text>
<text x="63.8" y="167.4" transform="rotate(-90 63.8 167.4)">5.10</text>
<text x="50.6" y="189.2">2.00</text>
<text x="71.1" y="190.3" transform="rotate(-60 71.1 190.3)">3.50</text>
<text x="101.8" y="187.6">36.50</text>
</g>
<g font-size="4.6">
<text x="169.9" y="96.8">36 dientes</text>
<text x="103.5" y="111.2">7.50</text>
</g>
<text font-size="3.9" x="277.9" y="188.5">A4</text>
<g font-size="3.2">
<text x="227.5" y="152.5">PLA</text>
<text x="273.9" y="152.5">2025</text>
<text x="224.2" y="162.5">Alvaro Jhonny Ortega Quispe</text>
</g>
<g font-size="2">
<text x="207.5" y="152.5">MATERIAL:</text>
<text x="260.4" y="152.5">GESTIÓN:</text>
<text x="207.1" y="158.3">ELABORADO POR:</text>
<text x="207.1" y="168.1">TITULO</text>
<text x="206.9" y="185.5">DIBUJO</text>
<text x="207.1" y="198.6">ESCALA:1:1</text>
<text x="251.5" y="198.6">HOJA 2 DE 5</text>
</g>
</svg>
